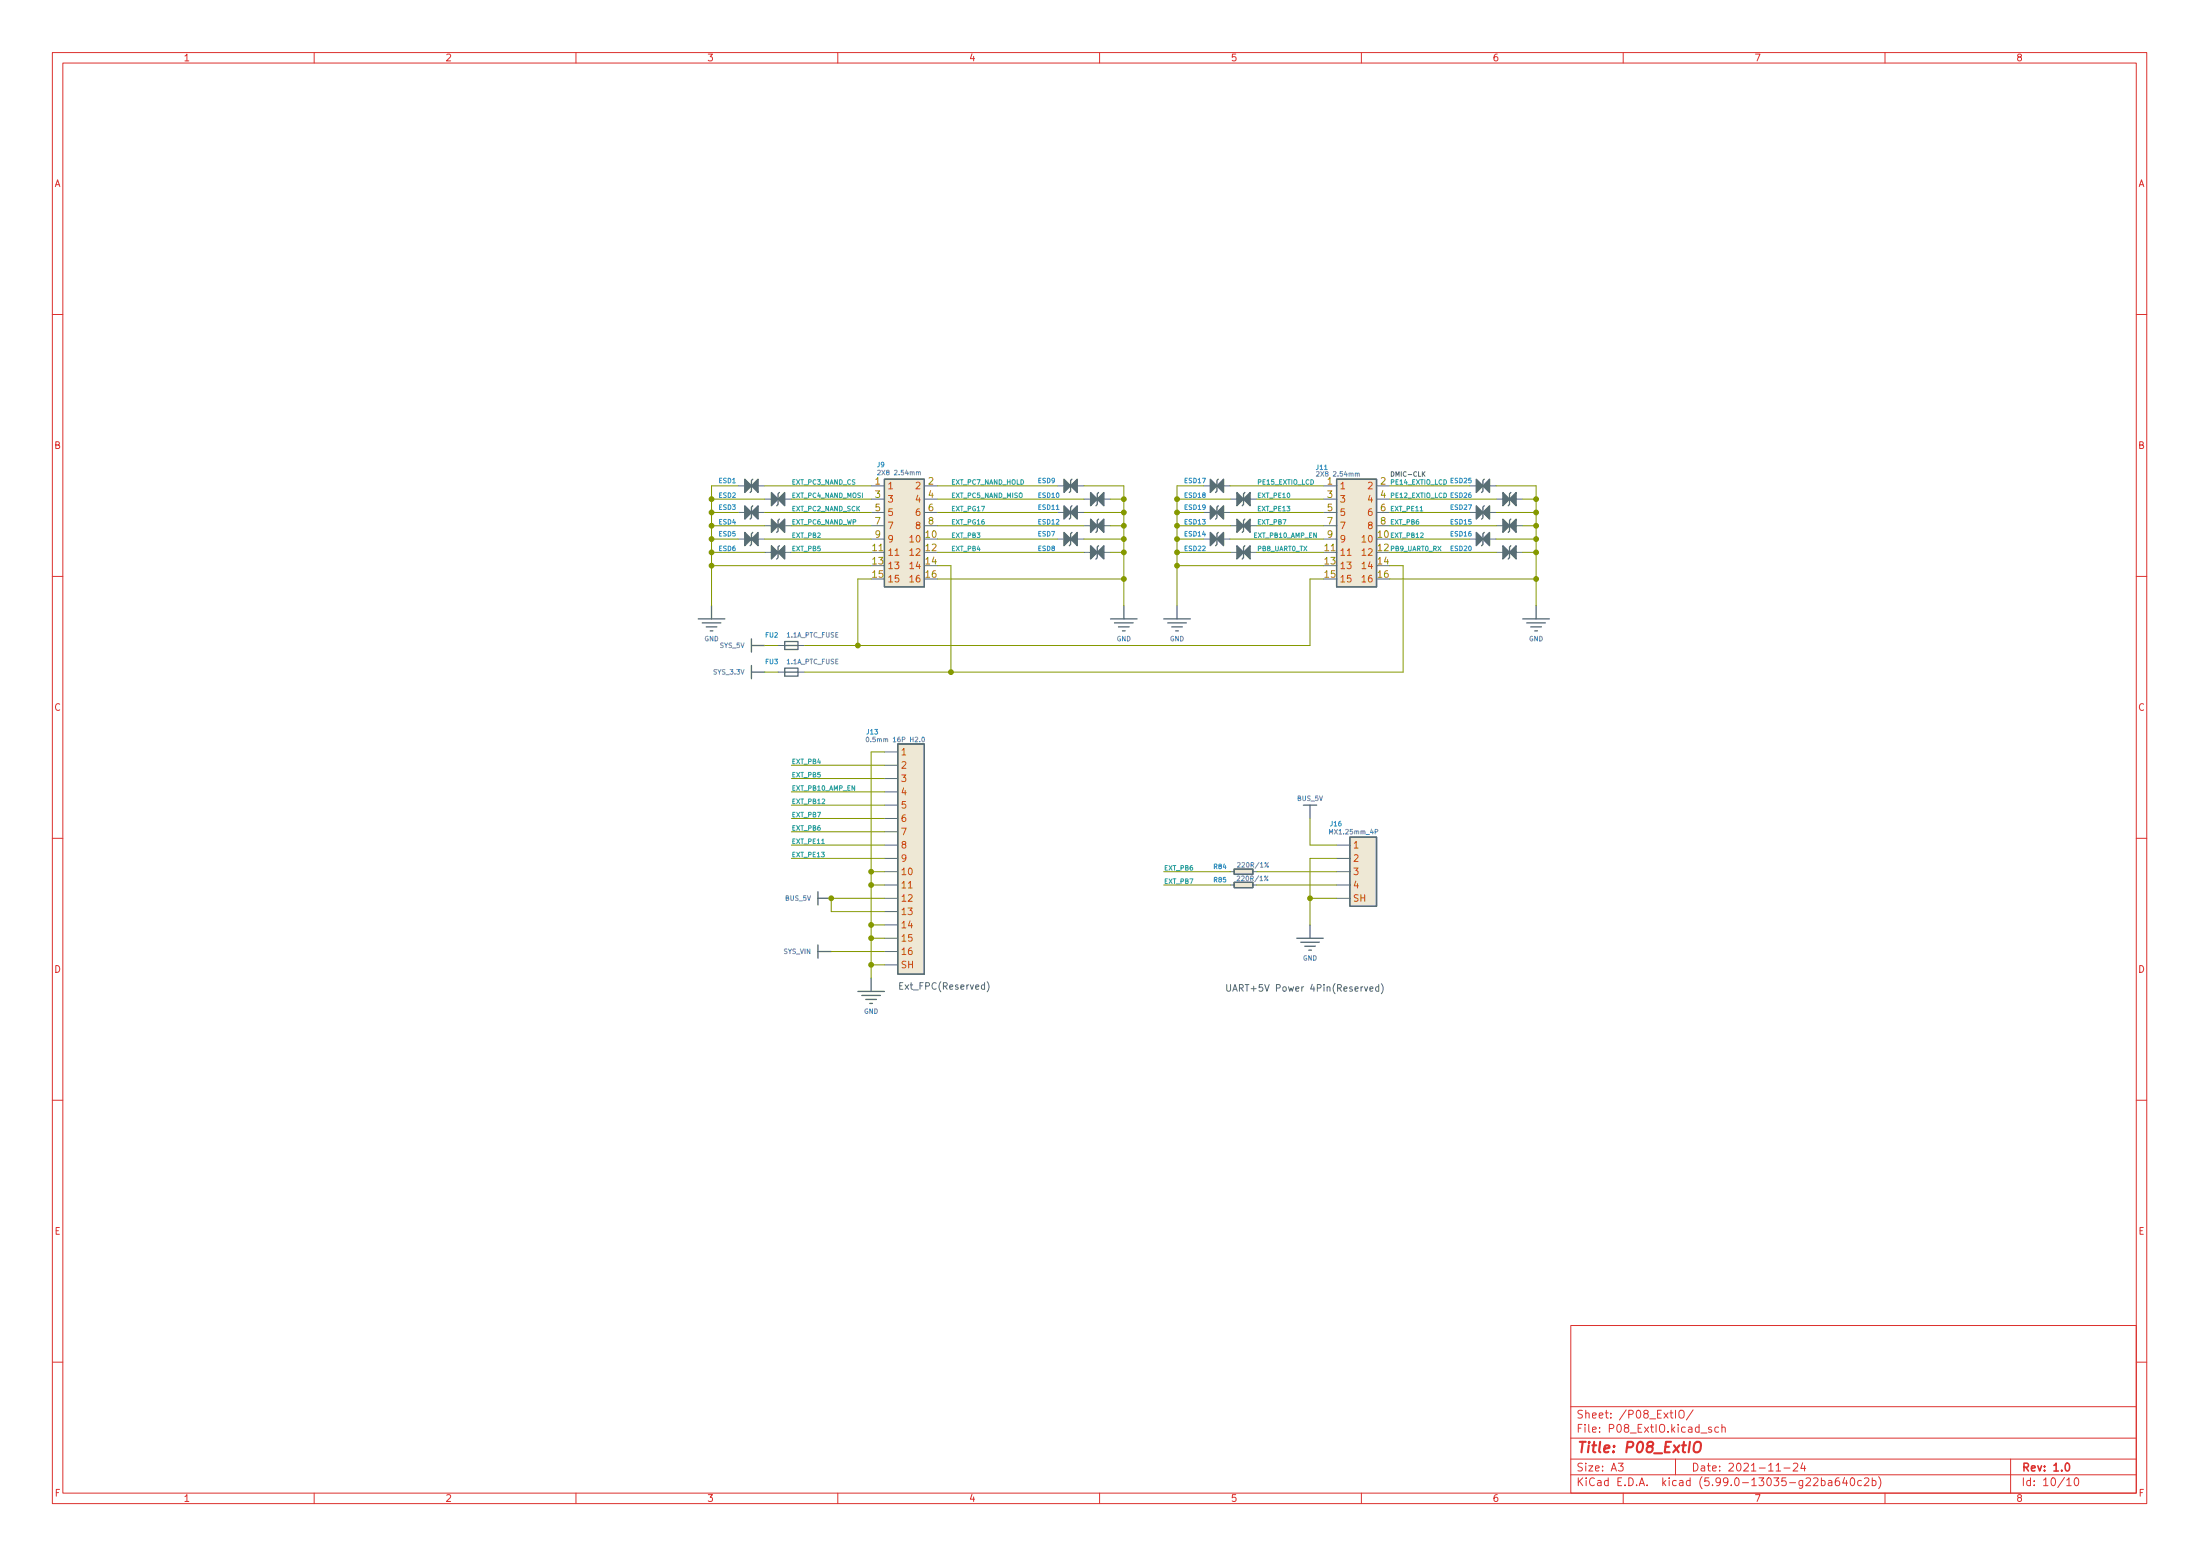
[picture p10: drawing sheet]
<svg xmlns="http://www.w3.org/2000/svg" width="420mm" height="297mm" viewBox="0 0 420 297" stroke-linecap="round" stroke-linejoin="round" font-family="sans-serif">
<g fill="none" stroke="#dc322f" stroke-width=".19">
<path d="M10 10h400v277h-400zM12 12h396v273h-396zM60 10v2M110 10v2M160 10v2M210 10v2M260 10v2M310 10v2M360 10v2M10 60h2M408 60h2M10 110h2"/>
<path d="M408 110h2M10 160h2M408 160h2M10 210h2M408 210h2M300 253h108v32h-108zM10 260h2M300 278.5h108M300 274.5h108M300 268.5h108M309.1 279.3h.9l-.5 .6 .4 .1v.7l-.2 .1-.6-.1M320 278.5v3"/>
<path d="M320 269.2v1.5M320.9 269.3a.5 .5 0 0 1 .5 0 .5 .5 0 0 1 .2 .4v.5a.5 .5 0 0 1-.5 .5 .5 .5 0 0 1-.5-.5v-.5zM323.4 269.1l-1.3 2M326.8 272.5l-.3-.1-.2 .2 .1 .2 .4 .2v.3h-.5M328.2 272.5l-.4-.1-.3 .3 .1 .6h.6M328.9 272.6l.2-.2 .3 .1 .1 .9M328.9 271.9v1.5M342.5 279.5l.6-.2 .2 .2 .1 .2-1 1.1h1M344.3 279.2l-.4 1.1h1M344.6 279.8v1M384 278.5v6.5M408 260h2"/>
<path d="M60 285v2M110 285v2M160 285v2M210 285v2M260 285v2M300 281.5h108M310 285v2M339.2 280.8h.9M340.7 280.2h1.2M347.9 282.7l.4-.1 .3 .3-.2 .6h-.5M347.9 282.1v1.5M349.2 282.7h.6l.1 .9"/>
<path d="M349.9 283h-.5a.29 .29 0 0 0-.3 .3 .29 .29 0 0 0 .3 .3l.5-.1M351.2 282.1a.59 .59 0 0 0-.7 .7v.5l.1 .2 .5 .1 .2-.1 .1-.5-.2-.2-.4-.1-.3 .3M352.3 282l-.4 1.1h1M352.6 282.6v1M353.6 282.2l.1-.1a.8 .8 0 0 1 .5 .8 .8 .8 0 0 1-.5 .7 1 1 0 0 1-.1-1.4zM355.5 282.7l-.4-.1-.3 .3 .1 .6h.6M356.1 282.3l.5-.2 .2 .2 .1 .2-.9 1.1h.9M357.6 282.7l.4-.1 .3 .3-.2 .6h-.5M357.6 282.1v1.5M358.8 281.9a1.73 1.73 0 0 1 0 2.3M360 285v2M394.7 282.5l.4-.4v1.5"/>
<path d="M394.7 283.6h.9M396.4 282.2l.1-.1a.8 .8 0 0 1 .5 .8 .8 .8 0 0 1-.5 .7 .99 .99 0 0 1-.1-1.4z"/>
</g>
<path d="M394.6 279.4l.2-.1a.8 .8 0 0 1 .5 .8 .8 .8 0 0 1-.5 .7 1 1 0 0 1-.2-1.4z" fill="none" stroke="#dc322f" stroke-width=".3"/>
<path d="M323.7 275.5a.69 .69 0 0 1 1.1 0 1.47 1.47 0 0 1-.6 1.7l-.5-.1a1.49 1.49 0 0 1 0-1.6z" fill="none" stroke="#dc322f" stroke-width=".4"/>
<g fill="#586e75" stroke="#586e75" stroke-width=".25">
<path d="M142.2 101.6l1.3 1.3-1.3 1.3z"/>
<path d="M143.5 102.9l1.3-1.3v2.6z"/>
<path d="M203.2 96.6l1.3 1.2-1.3 1.3z"/>
<path d="M204.5 97.8l1.2-1.2v2.5z"/>
<path d="M142.2 91.5l1.3 1.2-1.3 1.3z"/>
<path d="M144.8 91.5v2.5l-1.3-1.3z"/>
<path d="M231.1 91.5l1.3 1.2-1.3 1.3z"/>
<path d="M232.4 92.7l1.3-1.2v2.5z"/>
<path d="M147.3 99.1l1.3 1.3-1.3 1.2z"/>
<path d="M148.6 100.4l1.3-1.3v2.5z"/>
<path d="M147.3 94l1.3 1.3-1.3 1.3z"/>
<path d="M148.6 95.3l1.3-1.3v2.6z"/>
<path d="M142.2 96.6l1.3 1.2-1.3 1.3z"/>
<path d="M143.5 97.8l1.3-1.2v2.5z"/>
<path d="M236.2 94l1.3 1.3-1.3 1.3z"/>
<path d="M237.5 95.3l1.3-1.3v2.6z"/>
<path d="M231.1 96.6l1.3 1.2-1.3 1.3z"/>
<path d="M232.4 97.8l1.3-1.2v2.5z"/>
<path d="M147.3 104.2l1.3 1.2-1.3 1.3z"/>
<path d="M148.6 105.4l1.3-1.2v2.5z"/>
<path d="M287 99.1l1.3 1.3-1.3 1.2z"/>
<path d="M288.3 100.4l1.3-1.3v2.5z"/>
<path d="M236.2 99.1l1.3 1.3-1.3 1.2z"/>
<path d="M237.5 100.4l1.3-1.3v2.5z"/>
<path d="M236.2 104.2l1.3 1.2-1.3 1.3z"/>
<path d="M237.5 105.4l1.3-1.2v2.5z"/>
<path d="M231.1 101.6l1.3 1.3-1.3 1.3z"/>
<path d="M232.4 102.9l1.3-1.3v2.6z"/>
<path d="M203.2 91.5l1.3 1.2-1.3 1.3z"/>
<path d="M204.5 92.7l1.2-1.2v2.5z"/>
<path d="M208.3 94l1.2 1.3-1.2 1.3z"/>
<path d="M209.5 95.3l1.3-1.3v2.6z"/>
<path d="M203.2 101.6l1.3 1.3-1.3 1.3z"/>
<path d="M204.5 102.9l1.2-1.3v2.6z"/>
<path d="M208.3 99.1l1.2 1.3-1.2 1.2z"/>
<path d="M209.5 100.4l1.3-1.3v2.5z"/>
<path d="M208.3 104.2l1.2 1.2-1.2 1.3z"/>
<path d="M209.5 105.4l1.3-1.2v2.5z"/>
<path d="M287 104.2l1.3 1.2-1.3 1.3z"/>
<path d="M288.3 105.4l1.3-1.2v2.5z"/>
<path d="M287 94l1.3 1.3-1.3 1.3z"/>
<path d="M289.6 94v2.6l-1.3-1.3z"/>
<path d="M281.9 96.6l1.3 1.2-1.3 1.3z"/>
<path d="M283.2 97.8l1.3-1.2v2.5z"/>
<path d="M281.9 91.5l1.3 1.2-1.3 1.3z"/>
<path d="M283.2 92.7l1.3-1.2v2.5z"/>
<path d="M281.9 101.6l1.3 1.3-1.3 1.3z"/>
<path d="M283.2 102.9l1.3-1.3v2.6z"/>
</g>
<g fill="none" stroke="#586e75" stroke-width=".25">
<path d="M143.8 91.5l-.3 .2v2.1l-.2 .2M143.8 96.6l-.3 .2v2l-.2 .3M148.8 99.1l-.2 .3v2l-.3 .2M148.8 94l-.2 .3v2l-.3 .3M168.9 91.5h7.6v20.6h-7.6zM204.7 96.6l-.2 .2v2l-.3 .3M204.7 91.5l-.2 .2v2.1l-.3 .2M209.8 94l-.3 .3v2l-.2 .3M209.8 99.1l-.3 .3v2l-.2 .2M232.7 91.5l-.3 .2v2.1l-.2 .2M232.7 96.6l-.3 .2v2l-.2 .3M237.7 94l-.2 .3v2l-.3 .3"/>
<path d="M237.7 99.1l-.2 .3v2l-.3 .2M255.3 91.5h7.6v20.6h-7.6zM283.5 96.6l-.3 .2v2l-.2 .3M283.5 91.5l-.3 .2v2.1l-.2 .2M288.5 99.1l-.2 .3v2l-.3 .2M288.5 94l-.2 .3v2l-.3 .3M133.3 118.1h5.1M134.1 118.9h3.6M134.9 119.7h2M135.9 115.6v2.5M143.8 101.6l-.3 .3v2l-.2 .3M148.8 104.2l-.2 .2v2.1l-.3 .2"/>
<path d="M204.7 101.6l-.2 .3v2l-.3 .3M209.8 104.2l-.3 .2v2.1l-.2 .2M212.1 118.1h5.1M212.9 118.9h3.5M213.6 119.7h2M214.6 115.6v2.5M222.2 118.1h5.1M223 118.9h3.6M223.8 119.7h2M224.8 115.6v2.5M232.7 101.6l-.3 .3v2l-.2 .3M237.7 104.2l-.2 .2v2.1l-.3 .2"/>
<path d="M283.5 101.6l-.3 .3v2l-.2 .3M288.5 104.2l-.2 .2v2.1l-.3 .2M290.8 118.1h5.1M291.6 118.9h3.5M292.4 119.7h2M293.4 115.6v2.5M135.6 120.4h.5M143.5 122v2.5M143.5 127v2.6M143.5 128.3h2.5M143.5 123.2h2.5M149.9 127.5h2.5v1.6h-2.5z"/>
<path d="M149.9 122.5h2.5v1.5h-2.5zM149.9 128.3h2.5M149.9 123.2h2.5M214.4 120.4h.5M224.5 120.4h.5M293.1 120.4h.5M171.4 142h5.1v44h-5.1zM248.9 153.7h2.6M250.2 153.7v2.5M257.8 159.8h5.1v13.2h-5.1zM156.2 170.2v2.6M156.2 171.5h2.5"/>
<path d="M235.7 165.9h3.6v1h-3.6zM235.7 168.4h3.6v1.1h-3.6zM247.6 179.1h5.1M248.4 179.9h3.6M250.2 176.6v2.5M156.2 180.4v2.5M156.2 181.6h2.5M163.8 189.3h5.1M164.6 190h3.5M165.4 190.8h2M166.1 191.6h.5M166.4 186.7v2.6"/>
<path d="M249.2 180.6h2M249.9 181.4h.5"/>
</g>
<g fill="none" stroke="#586e75" stroke-width=".19">
<path d="M141 97.8h1.2M141 92.7h1.2M144.8 97.8h1.2M144.8 92.7h1.2M146 95.3h1.3M149.9 95.3h1.2M166.4 97.8h2.5M166.4 92.7h2.5M166.4 95.3h2.5M176.5 97.8h2.6M176.5 92.7h2.6M176.5 95.3h2.6"/>
<path d="M201.9 97.8h1.3M201.9 92.7h1.3M205.7 97.8h1.3M205.7 92.7h1.3M207 95.3h1.3M210.8 95.3h1.3M229.9 97.8h1.2M229.9 92.7h1.2M233.7 97.8h1.2M233.7 92.7h1.2M234.9 95.3h1.3M238.8 95.3h1.2"/>
<path d="M252.7 97.8h2.6M252.7 92.7h2.6M252.7 95.3h2.6M262.9 97.8h2.5M262.9 92.7h2.5M262.9 95.3h2.5M271.8 90.4l.4 .5M272.2 90l-.6 .6M280.7 97.8h1.2M280.7 92.7h1.2M284.5 97.8h1.2M284.5 92.7h1.2"/>
<path d="M285.7 95.3h1.3M289.6 95.3h1.2M141 102.9h1.2M144.8 102.9h1.2M146 100.4h1.3M146 105.4h1.3M149.9 100.4h1.2M149.9 105.4h1.2M166.4 102.9h2.5M166.4 100.4h2.5M166.4 105.4h2.5M176.5 100.4h2.6"/>
<path d="M201.9 102.9h1.3M205.7 102.9h1.3M207 100.4h1.3M207 105.4h1.3M210.8 100.4h1.3M210.8 105.4h1.3M229.9 102.9h1.2M233.7 102.9h1.2M234.9 100.4h1.3M234.9 105.4h1.3M238.8 100.4h1.2M238.8 105.4h1.2"/>
<path d="M252.7 102.9h2.6M252.7 100.4h2.6M252.7 105.4h2.6M262.9 100.4h2.5M280.7 102.9h1.2M284.5 102.9h1.2M285.7 100.4h1.3M285.7 105.4h1.3M289.6 100.4h1.2M289.6 105.4h1.2M148.6 128.3h1.3M148.6 123.2h1.3"/>
<path d="M152.4 128.3h1.3M152.4 123.2h1.3M168.9 143.5h2.5M168.9 146.1h2.5M168.9 148.6h2.5M168.9 151.2h2.5M168.9 153.7h2.5M168.9 156.2h2.5M168.9 158.8h2.5M168.9 166.4h2.5M168.9 168.9h2.5M168.9 171.5h2.5"/>
<path d="M168.9 174h2.5M168.9 176.6h2.5M168.9 179.1h2.5M168.9 161.3h2.5M168.9 163.9h2.5M234.9 166.4h.8M234.9 168.9h.8M239.3 166.4h.7M239.3 168.9h.7M255.3 166.4h2.5M255.3 168.9h2.5M255.3 171.5h2.5"/>
<path d="M255.3 161.3h2.5M255.3 163.9h2.5M168.9 184.2h2.5M168.9 181.6h2.5M188 188.1l-.3-.1-.3 .3 .2 .5h.4M188 187.6v1.3M188.5 187.4a1.46 1.46 0 0 1 0 1.9M260.6 188.4l.3 .8 .3-.8M261.6 188.8l.6-.1v-.3h-.4l-.2 .2 .1 .6h.5M263.3 188.4h-.3l-.3 .2 .1 .6h.5M263.3 188v1.2M263.8 187.8a1.46 1.46 0 0 1 0 1.9"/>
</g>
<g fill="#eee8d5" stroke="#eee8d5" stroke-width=".19">
<path d="M168.9 91.5h7.6v20.6h-7.6z"/>
<path d="M171.4 142h5.1v44h-5.1z"/>
<path d="M257.8 159.8h5.1v13.2h-5.1z"/>
<path d="M235.7 165.9h3.6v1h-3.6z"/>
<path d="M235.7 168.4h3.6v1.1h-3.6z"/>
<path d="M255.3 91.5h7.6v20.6h-7.6z"/>
</g>
<path d="M170.9 106h.8M257.3 106h.7M173.5 169.5h.7" fill="none" stroke="#cb4b16" stroke-width=".19"/>
<g fill="none" stroke="#6c71c4" stroke-width=".19">
<path d="M167.6 89.9l.3-.1 .2 .2-.5 .7h.5M175.4 90.2l.3-.1 .1 .6M251.4 90.1l.4-.1 .1 .3-.5 .6h.5M259.2 90.4h.4v.5M165.5 140.8l.1-.1a.43 .43 0 0 1 .3 .5 .43 .43 0 0 1-.4 .4l-.1-.3zM176.2 140.8l.1-.1a.43 .43 0 0 1 .3 .5 .43 .43 0 0 1-.4 .4l-.2-.3zM262.6 158.8h.5v-.4l-.5-.1v.9M236.3 167.3l.3-.1 .2 .3-.6 .6h.6M236.3 164.7h.4l.2 .2-.6 .6h.6M242.2 167.2l-.7 .9M242.2 164.7l-.6 .8"/>
<circle cx="242" cy="168" r=".12"/>
<circle cx="242.1" cy="165.4" r=".12"/>
</g>
<g fill="none" stroke="#859900" stroke-width=".19">
<path d="M135.9 97.8h5.1M135.9 95.3h10.1M141 92.7h-5.1v22.9M146 97.8h20.4M146 92.7h20.4M151.1 95.3h15.3M179.1 97.8h22.8M179.1 95.3h27.9M179.1 92.7h22.8M207 97.8h7.6M207 92.7h7.6v22.9M212.1 95.3h2.5"/>
<path d="M224.8 97.8h5.1M224.8 95.3h10.1M229.9 92.7h-5.1v22.9M234.9 97.8h17.8M234.9 92.7h17.8M240 95.3h12.7M265.4 97.8h15.3M265.4 95.3h20.3M265.4 92.7h15.3M285.7 97.8h7.7M285.7 92.7h7.7v22.9M290.8 95.3h2.6"/>
<path d="M135.9 105.4h10.1M135.9 108h30.5M135.9 102.9h5.1M135.9 100.4h10.1M146 102.9h20.4M151.1 105.4h15.3M151.1 100.4h15.3M166.4 110.5h-2.6v12.7M179.1 105.4h27.9M179.1 108h2.5v20.3M179.1 102.9h22.8M179.1 100.4h27.9"/>
<path d="M179.1 110.5h35.5M207 102.9h7.6M212.1 105.4h2.5M212.1 100.4h2.5M224.8 105.4h10.1M224.8 108h27.9M224.8 102.9h5.1M224.8 100.4h10.1M234.9 102.9h17.8M240 105.4h12.7M240 100.4h12.7M252.7 110.5h-2.5v12.7h-96.5"/>
<path d="M265.4 108h2.6v20.3h-114.3M265.4 105.4h20.3M265.4 102.9h15.3M265.4 100.4h20.3M265.4 110.5h28M285.7 102.9h7.7M290.8 105.4h2.6M290.8 100.4h2.6M146 128.3h2.6M146 123.2h2.6M151.1 146.1h17.8M151.1 148.6h17.8"/>
<path d="M151.1 151.2h17.8M151.1 153.7h17.8M151.1 156.2h17.8M151.1 158.8h17.8M168.9 143.5h-2.5v43.2M250.2 156.2v5.1h5.1M151.1 163.9h17.8M151.1 161.3h17.8M166.4 166.4h2.5M166.4 168.9h2.5M166.4 176.6h2.5M166.4 179.1h2.5"/>
<path d="M168.9 171.5h-10.2v2.5h10.2M222.2 166.4h12.7M222.2 168.9h12.7M240 166.4h15.3M240 168.9h15.3M250.2 171.5h5.1M255.3 163.9h-5.1v12.7M158.7 181.6h10.2M166.4 184.2h2.5"/>
</g>
<g fill="#859900" stroke="#859900" stroke-width=".19">
<circle cx="135.9" cy="95.3" r=".46"/>
<circle cx="135.9" cy="97.8" r=".46"/>
<circle cx="135.9" cy="100.4" r=".46"/>
<circle cx="135.9" cy="102.9" r=".46"/>
<circle cx="135.9" cy="105.4" r=".46"/>
<circle cx="135.9" cy="108" r=".46"/>
<circle cx="214.6" cy="100.4" r=".46"/>
<circle cx="214.6" cy="102.9" r=".46"/>
<circle cx="214.6" cy="105.4" r=".46"/>
<circle cx="214.6" cy="110.5" r=".46"/>
<circle cx="214.6" cy="95.3" r=".46"/>
<circle cx="214.6" cy="97.8" r=".46"/>
<circle cx="224.8" cy="95.3" r=".46"/>
<circle cx="224.8" cy="97.8" r=".46"/>
<circle cx="224.8" cy="100.4" r=".46"/>
<circle cx="166.4" cy="176.6" r=".46"/>
<circle cx="166.4" cy="179.1" r=".46"/>
<circle cx="166.4" cy="166.4" r=".46"/>
<circle cx="158.7" cy="171.5" r=".46"/>
<circle cx="224.8" cy="102.9" r=".46"/>
<circle cx="224.8" cy="105.4" r=".46"/>
<circle cx="224.8" cy="108" r=".46"/>
<circle cx="250.2" cy="171.5" r=".46"/>
<circle cx="163.8" cy="123.2" r=".46"/>
<circle cx="181.6" cy="128.3" r=".46"/>
<circle cx="166.4" cy="168.9" r=".46"/>
<circle cx="166.4" cy="184.2" r=".46"/>
<circle cx="293.4" cy="97.8" r=".46"/>
<circle cx="293.4" cy="100.4" r=".46"/>
<circle cx="293.4" cy="102.9" r=".46"/>
<circle cx="293.4" cy="105.4" r=".46"/>
<circle cx="293.4" cy="110.5" r=".46"/>
<circle cx="293.4" cy="95.3" r=".46"/>
</g>
<text font-size="2.8" fill="#dc322f" x="301" y="277.3">Title: P08_ExtIO</text>
<g font-size="2.1" fill="#dc322f">
<text x="301" y="273.5">File: P08_ExtIO.kicad_sch</text>
<text x="301" y="270.8">Sheet: /P08_ExtIO/</text>
<text x="301" y="280.9">Size: A3</text>
<text x="323" y="280.9">Date: 2021-11-24</text>
<text x="386" y="280.9">Rev: 1.0</text>
<text x="301" y="283.7">KiCad E.D.A. kicad (5.99.0-13035-g22ba640c2b)</text>
<text x="386" y="283.7">Id: 10/10</text>
</g>
<g font-size="1.8" fill="#dc322f">
<text x="35" y="11.7">1</text>
<text x="85" y="11.7">2</text>
<text x="135" y="11.7">3</text>
<text x="185" y="11.7">4</text>
<text x="235" y="11.7">5</text>
<text x="285" y="11.7">6</text>
<text x="335" y="11.7">7</text>
<text x="385" y="11.7">8</text>
<text x="10.3" y="35.7">A</text>
<text x="408.3" y="35.7">A</text>
<text x="10.3" y="85.7">B</text>
<text x="408.3" y="85.7">B</text>
<text x="10.3" y="135.7">C</text>
<text x="408.3" y="135.7">C</text>
<text x="10.3" y="185.7">D</text>
<text x="408.3" y="185.7">D</text>
<text x="10.4" y="235.7">E</text>
<text x="408.4" y="235.7">E</text>
<text x="10.4" y="285.7">F</text>
<text x="35" y="286.7">1</text>
<text x="85" y="286.7">2</text>
<text x="135" y="286.7">3</text>
<text x="185" y="286.7">4</text>
<text x="235" y="286.7">5</text>
<text x="285" y="286.7">6</text>
<text x="335" y="286.7">7</text>
<text x="385" y="286.7">8</text>
<text x="408.4" y="285.7">F</text>
</g>
<g font-size="1.8" fill="#b58900">
<text x="167.1" y="92.5">1</text>
<text x="167.1" y="95">3</text>
<text x="177.3" y="92.5">2</text>
<text x="177.3" y="95">4</text>
<text x="253.5" y="92.5">1</text>
<text x="253.5" y="95">3</text>
<text x="263.7" y="92.5">2</text>
<text x="263.7" y="95">4</text>
<text x="167.1" y="97.6">5</text>
<text x="167.1" y="100.1">7</text>
<text x="177.3" y="97.6">6</text>
<text x="177.3" y="100.1">8</text>
<text x="253.5" y="97.6">5</text>
<text x="253.5" y="100.1">7</text>
<text x="263.7" y="97.6">6</text>
<text x="263.7" y="100.1">8</text>
<text x="166.7" y="105.2">11</text>
<text x="166.7" y="107.7">13</text>
<text x="167.1" y="102.7">9</text>
<text x="176.8" y="102.7">10</text>
<text x="176.8" y="105.2">12</text>
<text x="176.8" y="107.7">14</text>
<text x="253" y="105.2">11</text>
<text x="253" y="107.7">13</text>
<text x="253.5" y="102.7">9</text>
<text x="263.2" y="102.7">10</text>
<text x="263.2" y="105.2">12</text>
<text x="263.2" y="107.7">14</text>
<text x="166.7" y="110.3">15</text>
<text x="176.8" y="110.3">16</text>
<text x="253" y="110.3">15</text>
<text x="263.2" y="110.3">16</text>
</g>
<g font-size="1.8" fill="#cb4b16">
<text x="169.4" y="93.4">1</text>
<text x="169.4" y="95.9">3</text>
<text x="175" y="93.4">2</text>
<text x="175" y="95.9">4</text>
<text x="255.8" y="93.4">1</text>
<text x="255.8" y="95.9">3</text>
<text x="261.4" y="93.4">2</text>
<text x="261.4" y="95.9">4</text>
<text x="169.4" y="98.5">5</text>
<text x="169.4" y="101">7</text>
<text x="175" y="98.5">6</text>
<text x="175" y="101">8</text>
<text x="255.8" y="98.5">5</text>
<text x="255.8" y="101">7</text>
<text x="261.4" y="98.5">6</text>
<text x="261.4" y="101">8</text>
<text x="169.4" y="106.1">11</text>
<text x="169.4" y="103.5">9</text>
<text x="174.1" y="103.5">10</text>
<text x="174.1" y="106.1">12</text>
<text x="255.8" y="106.1">11</text>
<text x="255.8" y="103.5">9</text>
<text x="260.4" y="103.5">10</text>
<text x="260.4" y="106.1">12</text>
<text x="169.4" y="108.6">13</text>
<text x="169.4" y="111.2">15</text>
<text x="174.1" y="108.6">14</text>
<text x="174.1" y="111.2">16</text>
<text x="255.8" y="108.6">13</text>
<text x="255.8" y="111.2">15</text>
<text x="260.4" y="108.6">14</text>
<text x="260.4" y="111.2">16</text>
<text x="172" y="144.2">1</text>
<text x="172" y="146.7">2</text>
<text x="172" y="149.3">3</text>
<text x="172" y="151.8">4</text>
<text x="172" y="154.3">5</text>
<text x="172" y="156.9">6</text>
<text x="172" y="159.4">7</text>
<text x="172" y="162">8</text>
<text x="258.3" y="162">1</text>
<text x="172" y="167">10</text>
<text x="172" y="164.5">9</text>
<text x="258.3" y="164.5">2</text>
<text x="258.3" y="167">3</text>
<text x="172" y="169.6">11</text>
<text x="172" y="172.1">12</text>
<text x="258.3" y="172.1">SH</text>
<text x="258.3" y="169.6">4</text>
<text x="172" y="174.7">13</text>
<text x="172" y="177.2">14</text>
<text x="172" y="179.7">15</text>
<text x="172" y="184.8">SH</text>
<text x="172" y="182.3">16</text>
</g>
<g font-size="1.8" fill="#586e75">
<text x="171.4" y="188.9">Ext_FPC(Reserved)</text>
<text x="233.9" y="189.3">UART+5V Power 4Pin(Reserved)</text>
</g>
<g font-size="1.2" fill="#268bd2">
<text x="167.5" y="89.2">J9</text>
<text x="251.4" y="89.7">J11</text>
<text x="137.3" y="92.2">ESD1</text>
<text x="137.3" y="95">ESD2</text>
<text x="198.3" y="92.2">ESD9</text>
<text x="198.3" y="95">ESD10</text>
<text x="226.3" y="92.2">ESD17</text>
<text x="226.3" y="95">ESD18</text>
<text x="277.1" y="95">ESD26</text>
<text x="277.1" y="92.2">ESD25</text>
<text x="137.3" y="100.1">ESD4</text>
<text x="137.3" y="97.3">ESD3</text>
<text x="198.3" y="97.3">ESD11</text>
<text x="198.3" y="100.1">ESD12</text>
<text x="226.3" y="97.3">ESD19</text>
<text x="226.3" y="100.1">ESD13</text>
<text x="277.1" y="100.1">ESD15</text>
<text x="277.1" y="97.3">ESD27</text>
<text x="137.3" y="102.4">ESD5</text>
<text x="137.3" y="105.2">ESD6</text>
<text x="198.3" y="102.4">ESD7</text>
<text x="198.3" y="105.2">ESD8</text>
<text x="226.3" y="105.2">ESD22</text>
<text x="226.3" y="102.4">ESD14</text>
<text x="277.1" y="105.2">ESD20</text>
<text x="277.1" y="102.4">ESD16</text>
<text x="146.2" y="121.7">FU2</text>
<text x="146.2" y="126.8">FU3</text>
<text x="165.6" y="140.2">J13</text>
<text x="254.1" y="157.7">J16</text>
<text x="231.9" y="165.9">R84</text>
<text x="231.9" y="168.4">R85</text>
</g>
<g font-size="1.2" fill="#2aa198">
<text x="151.1" y="92.5">EXT_PC3_NAND_CS</text>
<text x="151.1" y="95">EXT_PC4_NAND_MOSI</text>
<text x="181.6" y="95">EXT_PC5_NAND_MISO</text>
<text x="181.6" y="92.5">EXT_PC7_NAND_HOLD</text>
<text x="240" y="95">EXT_PE10</text>
<text x="240" y="92.5">PE15_EXTIO_LCD</text>
<text x="265.4" y="92.5">PE14_EXTIO_LCD</text>
<text x="265.4" y="95">PE12_EXTIO_LCD</text>
<text x="151.1" y="97.6">EXT_PC2_NAND_SCK</text>
<text x="151.1" y="100.1">EXT_PC6_NAND_WP</text>
<text x="181.6" y="97.6">EXT_PG17</text>
<text x="181.6" y="100.1">EXT_PG16</text>
<text x="240" y="100.1">EXT_PB7</text>
<text x="240" y="97.6">EXT_PE13</text>
<text x="265.4" y="100.1">EXT_PB6</text>
<text x="265.4" y="97.6">EXT_PE11</text>
<text x="151.1" y="102.7">EXT_PB2</text>
<text x="151.1" y="105.2">EXT_PB5</text>
<text x="181.6" y="102.7">EXT_PB3</text>
<text x="181.6" y="105.2">EXT_PB4</text>
<text x="239.3" y="102.7">EXT_PB10_AMP_EN</text>
<text x="240" y="105.2">PB8_UART0_TX</text>
<text x="265.4" y="102.7">EXT_PB12</text>
<text x="265.4" y="105.2">PB9_UART0_RX</text>
<text x="151.1" y="145.8">EXT_PB4</text>
<text x="151.1" y="148.4">EXT_PB5</text>
<text x="151.1" y="153.5">EXT_PB12</text>
<text x="151.1" y="150.9">EXT_PB10_AMP_EN</text>
<text x="151.1" y="158.5">EXT_PB6</text>
<text x="151.1" y="156">EXT_PB7</text>
<text x="151.1" y="161.1">EXT_PE11</text>
<text x="151.1" y="163.6">EXT_PE13</text>
<text x="222.2" y="166.2">EXT_PB6</text>
<text x="222.2" y="168.7">EXT_PB7</text>
</g>
<g font-size="1.2" fill="#6c71c4">
<text x="168.1" y="90.7">2X8 2.54mm</text>
<text x="252" y="91">2X8 2.54mm</text>
<text x="134.5" y="122.4">GND</text>
<text x="137.5" y="123.7">SYS_5V</text>
<text x="150.3" y="121.7">1.1A_PTC_FUSE</text>
<text x="213.3" y="122.4">GND</text>
<text x="223.4" y="122.4">GND</text>
<text x="292" y="122.4">GND</text>
<text x="136.3" y="128.8">SYS_3.3V</text>
<text x="150.3" y="126.8">1.1A_PTC_FUSE</text>
<text x="166.3" y="141.7">0.5mm 16P H2.0</text>
<text x="247.8" y="152.9">BUS_5V</text>
<text x="254.2" y="159.3">MX1.25mm_4P</text>
<text x="236.7" y="165.6">220R/1%</text>
<text x="150" y="171.9">BUS_5V</text>
<text x="236.7" y="168.2">220R/1%</text>
<text x="149.6" y="182.1">SYS_VIN</text>
<text x="248.8" y="183.4">GND</text>
<text x="165" y="193.5">GND</text>
</g>
<text font-size="1.2" fill="#586e75" x="265.4" y="91">DMIC-CLK</text>
</svg>
